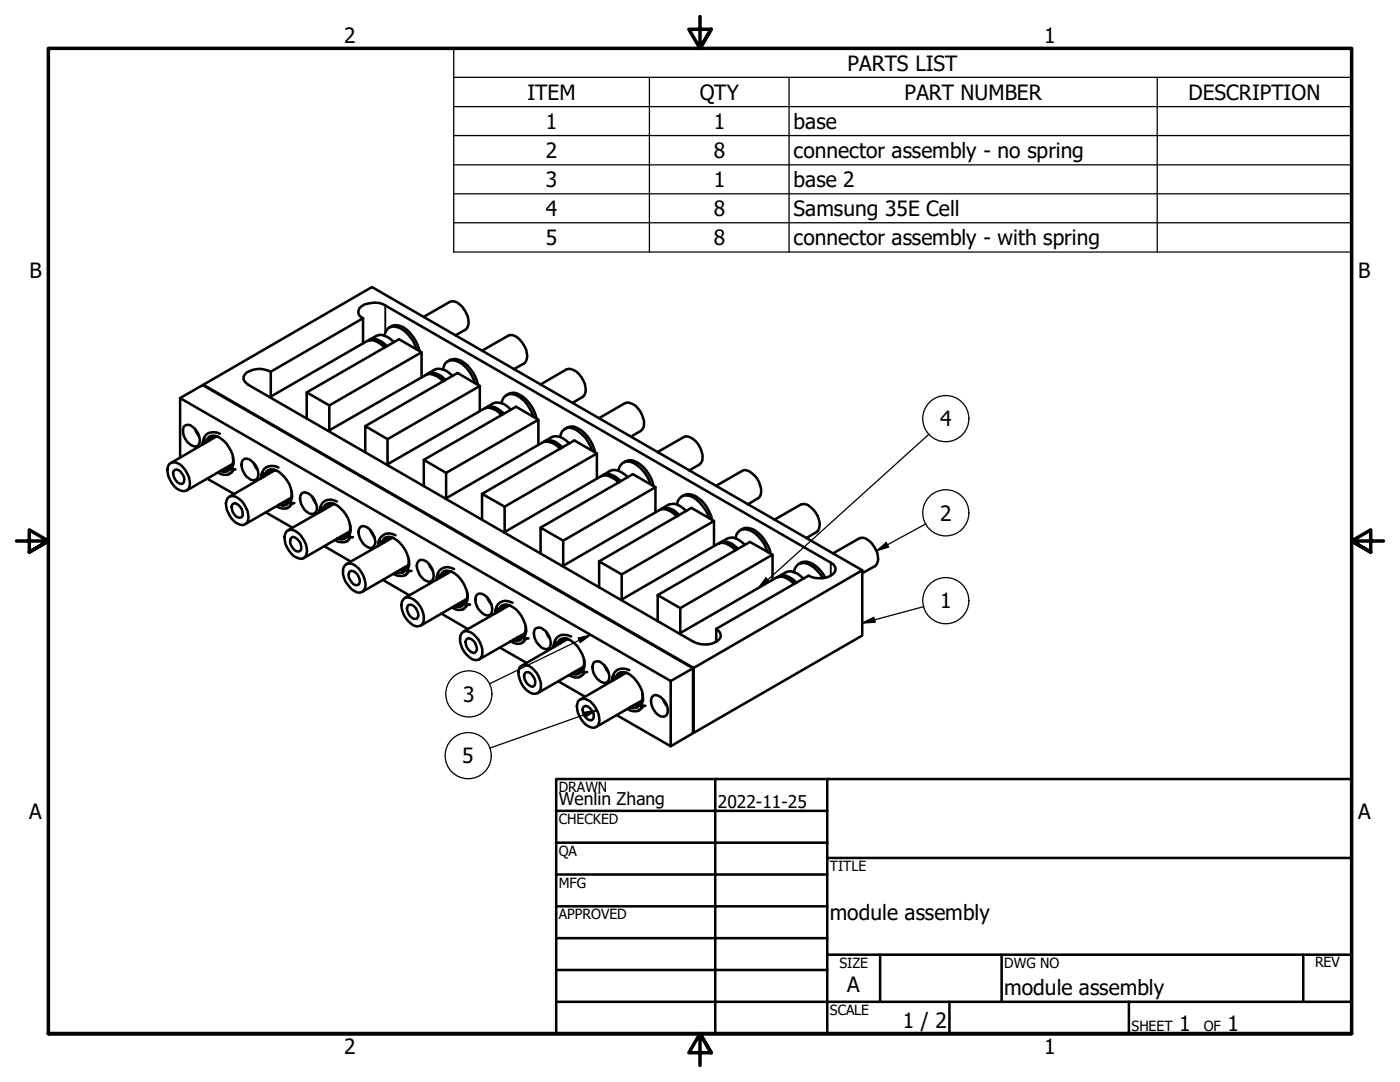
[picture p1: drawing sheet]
<svg xmlns="http://www.w3.org/2000/svg" width="279mm" height="216mm" viewBox="0 0 279 216" stroke-linecap="round" stroke-linejoin="round" font-family="sans-serif">
<!-- layer: Visible (ANSI) -->
<g fill="none" stroke="#000" stroke-width=".51">
<path d="M35.9 79.4l4.5-2.6 97.9 56.5v13l-4.4 2.6M40.6 76.8l33.6-19.5 97.9 56.5-33.7 19.5zM40.6 76.8v.1M54 74.2a4.6 4.6 0 0 0-5.1 .5 1.11 1.11 0 0 0 .2 1.7l.4 .4 88.9 51.3a4.5 4.5 0 0 0 5.2-.6 1.32 1.32 0 0 0-.7-2M54 74.2v5M72.5 63.5a1.3 1.3 0 0 1-1-1.1 1.3 1.3 0 0 1 .7-1.3 4.9 4.9 0 0 1 4.7-.1l88.9 51.3a1.31 1.31 0 0 1 .9 1.1 1.31 1.31 0 0 1-.6 1.3 4.6 4.6 0 0 1-4.7 .2l-18.5 10.6M72.5 63.5v5M72.5 63.5l-18.5 10.7M73.4 68a2.15 2.15 0 0 1 2.7 .1l1.1 1M73.7 67.8a2.98 2.98 0 0 1 3.6-.6l1.3 1.1M75.1 68.1l.6 .2 1.3 .9M76.7 67a1.98 1.98 0 0 1 1.2-1.7 1.98 1.98 0 0 1 2 .2 7.4 7.4 0 0 1 3.2 4.2"/>
<path d="M76.8 69.3a3.8 3.8 0 0 0-3.1-1.4l-.5 .2-19.4 11.1M77.7 65.3a2.7 2.7 0 0 1 3.4 .4 8.2 8.2 0 0 1 2.7 4.3M84.1 75.3v-5l-4.5-2.6-18.4 10.6M84.1 70.3l-18.4 10.6M84.5 63.2l5.2-2.9a1.72 1.72 0 0 1 2 .4 4.1 4.1 0 0 1 1.5 4.8l-.3 .3-2 1.1M85.1 74.7a2.71 2.71 0 0 1 3.2 .5l.6 .6M85.3 74.5l1.4-.7a3.2 3.2 0 0 1 3.6 1.2M86.8 74.9l.6 .2 1.2 .8M88.4 73.7a1.98 1.98 0 0 1 1.2-1.7 1.98 1.98 0 0 1 2 .3 7.4 7.4 0 0 1 3.2 4.2M88.5 76.1a3.8 3.8 0 0 0-3.2-1.4l-19.8 11.3M89.3 72.1a2.5 2.5 0 0 1 3.4 .4 7.7 7.7 0 0 1 2.7 4.3M95.8 77l-18.5 10.6"/>
<path d="M96.2 70l5.2-3a1.97 1.97 0 0 1 2.5 .9 3.9 3.9 0 0 1 1 4.3l-.3 .3-2 1.2M101 78.9a2.26 2.26 0 0 1 2.8-.1 7.3 7.3 0 0 1 3.3 4.8M107.9 76.7l5.1-3a2.75 2.75 0 0 1 3 1.5 3.6 3.6 0 0 1 .6 3.7l-2.4 1.5M33.7 92.6a1.93 1.93 0 0 1 2.9 .7 4 4 0 0 1 1 4.3 1.93 1.93 0 0 1-2.9-.6 4 4 0 0 1-1-4.4zM34.6 94a.8 .8 0 0 1 1.3 0 2.34 2.34 0 0 1 .8 2.2l-.2 .3a1.39 1.39 0 0 1-1.7-1.1l-.2-.5zM35.9 91.3v-11.9l98 56.5v13l-10.8-6.2M36.8 85a1.24 1.24 0 0 1 1.6 .2 3.1 3.1 0 0 1 1.2 3.6 1.15 1.15 0 0 1-1.6-.1 3.1 3.1 0 0 1-1.2-3.7zM38.9 85.6l.8 1.4M40.6 88.6l.2-1-.4 1.1M41.1 88.3a1.47 1.47 0 0 1 2.3-1.2 5.8 5.8 0 0 1 3.1 5.7l-.1 .5M41.3 95.5l5.4 3.1M43.2 87.1l-9.1 5.3"/>
<path d="M43.4 87.1a1.45 1.45 0 0 0-1.8 .9M43.9 86.6a2.21 2.21 0 0 0-3.4 1.4l-.1 .7M44.2 93.9a1.37 1.37 0 0 0 1.4 0M45.4 99.4a1.53 1.53 0 0 1 2.4 .2 4.1 4.1 0 0 1 1.5 4.7 1.93 1.93 0 0 1-2.9-.6 4.2 4.2 0 0 1-1.2-3.8zM46 93.5h.4l.1 .2a1.65 1.65 0 0 1-2.4 .9l-.6-.3M46 93.5a1.56 1.56 0 0 1-2 .5M46 93.5l.4 .5M46.4 93.3v.2M46.4 93.3l-.2 .2M46.4 92.6l-9.1 5.3M46.5 91.2a2.17 2.17 0 0 1-.8 2.3h-.9M46.5 93.6l.4 .1"/>
<path d="M46.5 93.9l-.4 .5-.5 .2M48.5 91.8a1.14 1.14 0 0 1 1.6 .1 3.1 3.1 0 0 1 1.2 3.6 1.15 1.15 0 0 1-1.6-.1 3.1 3.1 0 0 1-1.2-3.6zM50.6 92.3l.8 1.4M52.8 95.1a1.44 1.44 0 0 1 2.3-1.2 5.7 5.7 0 0 1 3.1 5.6l-.2 .5M54.9 93.8l-9.1 5.3M55.1 93.9a1.45 1.45 0 0 0-1.8 .8M55.6 93.3a2.25 2.25 0 0 0-2.5-.1 2.25 2.25 0 0 0-1 2.2l.2-.8 .2-.2-.2 .9M58.1 99.3l-9.1 5.3M58.2 97.9a2.09 2.09 0 0 1-.8 2.3l-.9 .1M60.1 98.6a1.14 1.14 0 0 1 1.7 0 3.9 3.9 0 0 1 1.4 3.3 1.1 1.1 0 0 1-1.9 .3 3.2 3.2 0 0 1-1.2-3.6zM61.2 83.5v-5.2l4.5 2.6v5M62.3 99.1l.8 1.4"/>
<path d="M72.9 90.2v-5.2l4.4 2.6v5M84.6 97v-5.2l4.4 2.6v5M95.8 82v-5l-4.5-2.6-18.4 10.6M96.8 81.5a2.62 2.62 0 0 1 3.2 .5l.6 .5M97 81.3a3.1 3.1 0 0 1 4.9 .4M98.4 81.6l.7 .2 1.2 .9M100.1 82.8a3.5 3.5 0 0 0-3.1-1.4l-19.8 11.3M100.1 80.5a2.03 2.03 0 0 1 3.2-1.5 7.4 7.4 0 0 1 3.2 4.2M107.4 88.8v-5l-4.4-2.6-18.4 10.6M107.4 83.8l-18.4 10.6M108.5 88.2a2.62 2.62 0 0 1 3.2 .6l.6 .5M108.6 88.1a2.98 2.98 0 0 1 4.4-.2l.6 .6"/>
<path d="M110.1 88.3l1.3 .6 .6 .6M111.8 89.5a3.1 3.1 0 0 0-3.6-1.2l-19.3 11.2M111.8 87.2a1.98 1.98 0 0 1 3.2-1.4 7 7 0 0 1 3.2 4.1M112.7 85.6a2.26 2.26 0 0 1 2.7-.1 7.3 7.3 0 0 1 3.4 4.8M119.1 95.5v-5l-4.5-2.6-18.4 10.7M119.1 90.5l-18.4 10.6M119.6 83.4l5.1-2.9a2.75 2.75 0 0 1 3 1.5 3.4 3.4 0 0 1 .5 3.7l-2.3 1.4M120.1 94.9a2.53 2.53 0 0 1 3.2 .6l.6 .5M120.3 94.8a2.98 2.98 0 0 1 4.4-.1l.6 .5M121.8 95.1l.6 .2 1.2 .9M123.4 96.3a3.2 3.2 0 0 0-3.5-1.2l-19.3 11.1M123.4 93.9a1.95 1.95 0 0 1 1.2-1.7 1.95 1.95 0 0 1 2.1 .3 7.5 7.5 0 0 1 3.2 4.1"/>
<path d="M124.4 92.3a2.26 2.26 0 0 1 2.7 0 7 7 0 0 1 3.3 4.7M130.8 97.2l-18.4 10.7M131.2 90.2l5.2-3a2.08 2.08 0 0 1 2.5 .9 4.8 4.8 0 0 1 1.2 3.8l-.5 .8-2.1 1.2M136.1 99.1a2.62 2.62 0 0 1 3.3 .3 7.3 7.3 0 0 1 2.7 4.4M142.9 97l5.2-3a1.72 1.72 0 0 1 2 .4 4.6 4.6 0 0 1 1.7 4.3l-.5 .7-2.1 1.2M46.3 100.8l.2-.3a1.2 1.2 0 0 1 1.4 .7 2.24 2.24 0 0 1 .5 1.8l-.3 .3a1.78 1.78 0 0 1-1.9-2.1zM53 102.2l5.4 3.1M55.8 100.6l.5 .2 .9-.2M57.1 106.2a1.53 1.53 0 0 1 2.3 .1 4.1 4.1 0 0 1 1.6 4.8 1.93 1.93 0 0 1-2.9-.7 3.9 3.9 0 0 1-1-4.2zM57.7 100.2l.1-.1 .4 .3a1.81 1.81 0 0 1-3 .6M57.7 100.2a1.56 1.56 0 0 1-2 .5M57.7 100.2l.3 .5"/>
<path d="M58 107.5l.2-.2a1.2 1.2 0 0 1 1.4 .6 2.24 2.24 0 0 1 .5 1.8 .96 .96 0 0 1-1.7-.4 1.84 1.84 0 0 1-.4-1.8zM58 100v.3M58 100l-.1 .2M58.1 100.3l.4 .1M58.2 100.6l-.9 .8M64.5 101.8a1.44 1.44 0 0 1 2.2-1.2 5.7 5.7 0 0 1 3.2 5.6l-.2 .5M64.7 109l5.3 3.1M66.6 100.6l-9.2 5.3M66.7 100.6a1.41 1.41 0 0 0-1.7 .9M67.2 100.1a2.21 2.21 0 0 0-2.4-.1 2.21 2.21 0 0 0-1 2.2l.3-1.1-.1 .9M67.5 107.4a1.34 1.34 0 0 0 1.4 0M68.8 112.9a1.53 1.53 0 0 1 2.3 .1 4.7 4.7 0 0 1 1.7 4.3 1.25 1.25 0 0 1-2 .7 4.5 4.5 0 0 1-2.3-4.7z"/>
<path d="M69.3 106.9a.45 .45 0 0 1 .5 .4 1.99 1.99 0 0 1-3 .5M69.3 106.9a1.51 1.51 0 0 1-2 .5M69.3 106.9l.4 .5M69.7 106.7v.3M69.7 106.7l-.1 .2M69.8 107.1l.4 .1M69.8 107.4l-.3 .4-.5 .3M69.8 106l-9.2 5.4M69.8 104.6a1.7 1.7 0 0 1-1.7 2.4M69.8 114a1.85 1.85 0 0 1 2 2.1l-.3 .6a1.78 1.78 0 0 1-1.9-2.1zM71.8 105.3a1.14 1.14 0 0 1 1.7 0 3.6 3.6 0 0 1 1.3 3.3 .88 .88 0 0 1-1.3 .6 4 4 0 0 1-2-3zM73.9 105.8l.8 1.4"/>
<path d="M76.1 108.5a1.47 1.47 0 0 1 2.3-1.2 6 6 0 0 1 3.2 5.7l-.2 .5M76.4 115.7l5.3 3.1M78.3 107.3l-9.2 5.3M78.4 107.3a1.38 1.38 0 0 0-1.8 1M78.9 106.8a2.25 2.25 0 0 0-2.4 0 2.25 2.25 0 0 0-1.1 2.2l.2-.9 .2-.3-.1 1M79.2 114.1a1.34 1.34 0 0 0 1.4 0M80.5 119.6a1.28 1.28 0 0 1 1.7-.2 4.5 4.5 0 0 1 2.3 4.7 1.45 1.45 0 0 1-2.5 .3 4.6 4.6 0 0 1-1.8-4.3zM81 113.7a.35 .35 0 0 1 .4 .1 .35 .35 0 0 1 0 .4 1.95 1.95 0 0 1-2.9 .3M81 113.7a1.69 1.69 0 0 1-2 .5M81 113.7l.4 .5M81.4 113.5v.2M81.4 113.5l-.1 .2"/>
<path d="M81.5 113.9h.4M81.5 114.1l-.3 .5-.6 .3M81.5 112.8l-9.2 5.3M81.5 111.4a1.7 1.7 0 0 1-1.7 2.3M83.5 112a1.14 1.14 0 0 1 1.7 .1 3.3 3.3 0 0 1 1.1 3.7 1.14 1.14 0 0 1-1.7-.1 3.9 3.9 0 0 1-1.4-3.3zM85.6 112.5l.8 1.4M87.8 115.3a1.47 1.47 0 0 1 2.3-1.3 6.2 6.2 0 0 1 3.2 5.8l-.3 .4M90 114l-9.2 5.3M90.1 114a1.38 1.38 0 0 0-1.8 1M90.6 113.5a2.23 2.23 0 0 0-2.4 0 2.23 2.23 0 0 0-1.1 2.2l.1-.5 .3-.6-.1 .9M93.2 119.5l-9.3 5.3M93.2 118.1a1.66 1.66 0 0 1-1.7 2.4"/>
<path d="M95.1 118.7a1.15 1.15 0 0 1 1.7 .1 3.2 3.2 0 0 1 1.2 3.7 1.14 1.14 0 0 1-1.7-.1 3.2 3.2 0 0 1-1.2-3.7zM96.2 103.7v-5.1l4.5 2.5v5M97.3 119.3l.8 1.3M107.9 110.4v-5.1l4.5 2.6v5M119.6 117.2v-5.2l4.5 2.6v5M130.8 102.2v-5l-4.5-2.6-18.4 10.7M131.8 101.7a2.54 2.54 0 0 1 3.2 .5l.6 .5M132 101.5a2.9 2.9 0 0 1 4.3-.1l.7 .6M133.5 101.9l.6 .1 1.2 .9M135.1 103.1a4.1 4.1 0 0 0-3-1.5l-19.8 11.4M135.1 100.6a1.87 1.87 0 0 1 2.6-1.7 7.1 7.1 0 0 1 3.8 4.5M142.5 109v-5.1l-4.5-2.6-18.4 10.7"/>
<path d="M142.5 103.9l-18.4 10.7M143.5 108.5a2.41 2.41 0 0 1 3.2 .5l.6 .5M143.7 108.3a2.98 2.98 0 0 1 3.7-.6l1.3 1M145.2 108.6l.5 .2 1.3 .9M146.8 109.8a4.1 4.1 0 0 0-3-1.5l-19.8 11.4M146.8 107.4a1.8 1.8 0 0 1 2.6-1.7 6.7 6.7 0 0 1 3.8 4.5M147.7 105.8a2.7 2.7 0 0 1 3.4 .4 8.2 8.2 0 0 1 2.7 4.3M154.2 115.7v-5l-4.5-2.6-18.4 10.6M154.2 110.7l-18.4 10.6M154.6 103.7l5.2-3a1.72 1.72 0 0 1 1.9 .5 4.1 4.1 0 0 1 1.6 4.7l-2.4 1.5M155.1 115.2a2.15 2.15 0 0 1 2.7 .1l1.1 1M155.4 115l1.4-.8a2.09 2.09 0 0 1 2.3 .2l1.2 1"/>
<path d="M156.8 115.3l.6 .2 1.3 .9M158.4 114.2a1.97 1.97 0 0 1 1.2-1.8 1.97 1.97 0 0 1 2.1 .4 7.4 7.4 0 0 1 2.5 2.6M158.5 116.5a3.8 3.8 0 0 0-3.1-1.4l-.5 .2-19.3 11.1M159.4 112.5a2.73 2.73 0 0 1 3.6 .6l1.2 1.3 .5 .9M166.2 110.4l5.2-3a2.5 2.5 0 0 1 3 1.6 3.6 3.6 0 0 1 .5 3.6l-.3 .4-2.5 1.4M172.1 113.8v13l-33.7 19.4M81.5 120.7a1.75 1.75 0 0 1 1.9 1.6l.1 .5-.3 .6a1.85 1.85 0 0 1-2-2.1zM88.1 122.4l5.3 3.1M90.9 120.8a1.34 1.34 0 0 0 1.4 0M92.1 126.4a1.28 1.28 0 0 1 1.8-.2 4.7 4.7 0 0 1 2.3 4.6 1.45 1.45 0 0 1-2.5 .3 4.6 4.6 0 0 1-1.8-4.3zM92.6 120.4a.35 .35 0 0 1 .5 .1 .35 .35 0 0 1 0 .4l-.7 .6a2.25 2.25 0 0 1-2.2-.3M92.6 120.4a1.49 1.49 0 0 1-1.9 .6"/>
<path d="M92.6 120.4l.5 .5M93 120.2l.1 .3M93 120.2v.2M93.2 120.6h.4M93.2 120.8l-.9 .8M93.2 127.4a1.75 1.75 0 0 1 1.9 1.7 .89 .89 0 0 1-.5 1.2 2.15 2.15 0 0 1-1.6-2.6zM99.5 122a1.47 1.47 0 0 1 2.3-1.2 5.8 5.8 0 0 1 3.2 5.4l-.3 .7M99.8 129.2l5.3 3.1M101.7 120.8l-9.2 5.2M101.8 120.8a1.25 1.25 0 0 0-1.8 .9M102.3 120.3a2.23 2.23 0 0 0-2.5-.1 2.23 2.23 0 0 0-1 2.2l.3-1.1h.1l-.1 1M102.6 127.6a1.37 1.37 0 0 0 1.3 0"/>
<path d="M103.8 133.1a1.93 1.93 0 0 1 2.8 .6 4.5 4.5 0 0 1 1.3 3.8 1.5 1.5 0 0 1-2.6 .4 4.7 4.7 0 0 1-1.7-4.4zM104.3 127.1l.4 .1 .1 .2a1.59 1.59 0 0 1-2.3 .9l-.6-.3M104.3 127.1a1.49 1.49 0 0 1-1.9 .6M104.3 127.1l.5 .6M104.7 126.9l.1 .4M104.7 126.9l-.1 .2M104.8 127.3l.5 .1M104.8 127.6l-.8 .7M104.8 126.3l-9.2 5.3M104.9 124.8a2.28 2.28 0 0 1-.8 2.3l-.9 .1M104.9 134.2a1.78 1.78 0 0 1 1.9 2.1l-.2 .6a1.39 1.39 0 0 1-1.8-1.1 1.3 1.3 0 0 1 .1-1.6zM106.8 125.5a1.25 1.25 0 0 1 1.7 .1 3.1 3.1 0 0 1 1.2 3.6 1.14 1.14 0 0 1-1.7 0 3.2 3.2 0 0 1-1.2-3.7z"/>
<path d="M109 126l.7 1.4M110.7 129l.2-1-.3 .3-.1 .9M111.2 128.7a1.47 1.47 0 0 1 2.3-1.1 5.8 5.8 0 0 1 3.1 5.6l-.2 .5M111.4 136l5.3 3M113.3 127.5l-9.2 5.3M113.5 127.6a1.25 1.25 0 0 0-1.8 .9M114 127a2.18 2.18 0 0 0-3.4 1.5l-.2 .7M114.2 134.3a1.37 1.37 0 0 0 1.4 0M115.4 139.8a1.93 1.93 0 0 1 2.9 .7 4 4 0 0 1 1 4.3 1.93 1.93 0 0 1-2.8-.7 4 4 0 0 1-1.1-4.3zM116 133.9h.4l.1 .2a1.59 1.59 0 0 1-2.3 .9l-.7-.3M116 133.9a1.56 1.56 0 0 1-2 .5M116 133.9l.5 .5"/>
<path d="M116.4 133.7l.1 .3M116.4 133.7l-.1 .2M116.5 133l-9.2 5.3M116.5 131.6a2.09 2.09 0 0 1-.7 2.3l-.9 .1M116.5 134l.5 .1M116.5 134.4l-.9 .7M118.5 132.2a1.24 1.24 0 0 1 1.6 .1 3.1 3.1 0 0 1 1.2 3.7 1.15 1.15 0 0 1-1.6-.1 3.1 3.1 0 0 1-1.2-3.7zM120.6 132.8l.8 1.4M122.9 135.5a1.47 1.47 0 0 1 2.3-1.2 5.8 5.8 0 0 1 3.1 5.7l-.2 .5M125 134.2l-9.2 5.4M125.2 134.3a1.45 1.45 0 0 0-1.9 .9M125.6 133.7a2.25 2.25 0 0 0-2.4 0 2.25 2.25 0 0 0-1.1 2.2l.4-1.2-.1 1.1"/>
<path d="M128.1 139.8l-9.1 5.2M128.2 138.4a2.17 2.17 0 0 1-.8 2.3h-.9M130.2 139a1.14 1.14 0 0 1 1.6 .1 3.1 3.1 0 0 1 1.2 3.6 1.23 1.23 0 0 1-1.7-.1 3.2 3.2 0 0 1-1.1-3.6zM131.3 124v-5.3l4.5 2.6v5.1M132.3 139.5l.8 1.4M138.3 133.3l-4.4 2.6M138.4 133.3v12.9h-.1M142.9 125.5v2.6M116.3 141.2l.3-.2a1.14 1.14 0 0 1 1.4 .6 1.29 1.29 0 0 1-.1 2.2 2.23 2.23 0 0 1-1.6-2.6zM125.9 141a1.34 1.34 0 0 0 1.4 0M127.7 140.7h.4l.1 .1a1.65 1.65 0 0 1-2.3 1l-.7-.3M127.7 140.7a1.56 1.56 0 0 1-2 .5"/>
<path d="M127.7 140.7l.4 .5M128.1 140.5v.2M128.1 140.5l-.1 .2M128.1 140.8h.5M128.2 141.1l-.4 .4-.5 .3"/>
</g>
<!-- layer: Visible Narrow (ANSI) -->
<g fill="none" stroke="#000" stroke-width=".38">
<path d="M76.9 61v5.3M41.8 87.1a1.66 1.66 0 0 0-.7 1.2M44.1 93.9a1.37 1.37 0 0 0 1.4 0M53.5 93.8a1.99 1.99 0 0 0-.8 1.3M55.8 100.6a1.37 1.37 0 0 0 1.3 0M58.5 100.4v.1M65.2 100.6a1.63 1.63 0 0 0-.8 1.3M68.8 107.4a1.59 1.59 0 0 1-1.4 0M76.9 107.3a1.99 1.99 0 0 0-.8 1.3M79.1 114.2l.4 .1 1-.1M88.6 114a1.99 1.99 0 0 0-.8 1.3M165.8 112.3v2.6"/>
<path d="M90.8 120.9l.4 .1 1-.1M100.3 120.8a1.52 1.52 0 0 0-.9 1.2M102.4 127.6a1.49 1.49 0 0 0 1.5 0M111.9 127.5a1.66 1.66 0 0 0-.8 1.3M114.1 134.4a1.37 1.37 0 0 0 1.4 0M123.6 134.2a1.99 1.99 0 0 0-.9 1.3M125.8 141.1a1.37 1.37 0 0 0 1.4 0"/>
</g>
<g fill="#000">
<circle cx="46.9" cy="93.7" r=".19"/>
<circle cx="70.2" cy="107.2" r=".19"/>
<circle cx="81.9" cy="113.9" r=".19"/>
<circle cx="93.6" cy="120.7" r=".19"/>
<circle cx="105.3" cy="127.4" r=".19"/>
<circle cx="117" cy="134.1" r=".19"/>
<circle cx="128.6" cy="140.8" r=".19"/>
</g>
<!-- layer: Visible (ANSI) -->
<g fill="#000">
<circle cx="58.5" cy="100.4" r=".25"/>
<circle cx="70.2" cy="107.2" r=".25"/>
<circle cx="81.9" cy="113.9" r=".25"/>
<circle cx="93.6" cy="120.7" r=".25"/>
<circle cx="105.3" cy="127.4" r=".25"/>
<circle cx="117" cy="134.1" r=".25"/>
<circle cx="128.6" cy="140.8" r=".25"/>
</g>
<!-- layer: Symbol (ANSI) -->
<g fill="none" stroke="#000" stroke-width=".25">
<path d="M90.6 15.4v-5.7h179.1v5.7M90.6 15.4h179.1v5.9M90.6 15.4v34.9h179.1v-29M129.6 15.4v34.9M157.5 15.4v34.9M230.9 15.4v34.9M90.6 21.3h179.1M90.6 27.1h179.1M90.6 32.9h179.1M90.6 38.7h179.1M90.6 44.4h179.1M185.4 86.6l-34.1 30.7"/>
<path d="M152.8 115.3l.7 .7-2.2 1.3zM174.9 109.9l1.9-1.6 .6 .9zM184.8 104.5l-9.9 5.4M115.4 127.3l2.5-.6-2.1 1.5zM117.9 126.7l-20.2 9.8M172.1 124.3l2.3-1.1 .3 .9zM184.4 121l-12.3 3.3M116.6 142.1l2.5-.4-2.1 1.3zM119.1 141.7l-21.4 7.6"/>
<circle cx="188.8" cy="83.5" r="4.6"/>
<circle cx="188.8" cy="102.3" r="4.6"/>
<circle cx="188.8" cy="119.9" r="4.6"/>
<circle cx="93.6" cy="138.5" r="4.6"/>
<circle cx="93.4" cy="150.8" r="4.6"/>
</g>
<!-- layer: Border (ANSI) -->
<path d="M139.7 3.3v6.4l-2.2-3.9h4.4l-2.2 3.9 2.2-3.9M3.3 107.9h6.4l-3.9-2.2v4.5l3.9-2.3-3.9 2.3M276.1 107.9h-6.4l3.9-2.2v4.5l-3.9-2.3 3.9 2.3M9.7 206.2v-196.5h260v196.5h-260h260M141.9 210.1l-2.2-3.9 2.2 3.9h-4.4l2.2-3.9v6.4" fill="none" stroke="#000" stroke-width=".7"/>
<!-- layer: Title (ANSI) -->
<g fill="none" stroke="#000" stroke-width=".51">
<path d="M111 155.4h158.7v50.8h-158.7zM142.7 155.4v50.8M165.1 155.4v50.8M111 161.8h54.1M111 168.1h54.1M111 174.5h54.1M165.1 171.2h104.6M111 180.8h54.1M111 187.2h54.1M111 193.5h54.1M111 199.9h158.7M165.1 190.5h104.6"/>
<path d="M175.6 190.5v9.4M189.5 199.9v6.3M199.9 190.5v9.4M225.3 199.9v6.3M260.1 190.5v9.4"/>
</g>
<!-- layer: Symbol (ANSI) -->
<g fill="#000">
<path d="M152.8 115.3l.7 .7-2.2 1.3z" fill-rule="evenodd"/>
<path d="M174.9 109.9l1.9-1.6 .6 .9z" fill-rule="evenodd"/>
<path d="M115.4 127.3l2.5-.6-2.1 1.5z" fill-rule="evenodd"/>
<path d="M172.1 124.3l2.3-1.1 .3 .9z" fill-rule="evenodd"/>
<path d="M116.6 142.1l2.5-.4-2.1 1.3z" fill-rule="evenodd"/>
</g>
<g font-size="4.2">
<text x="68.7" y="8.6">2</text>
<text x="208.4" y="8.6">1</text>
<text x="169.2" y="14.1">PARTS LIST</text>
<text x="105.3" y="19.9">ITEM</text>
<text x="139.6" y="19.9">QTY</text>
<text x="180.5" y="19.9">PART NUMBER</text>
<text x="237.2" y="19.9">DESCRIPTION</text>
<text x="108.9" y="25.7">1</text>
<text x="142.4" y="25.7">1</text>
<text x="158.4" y="25.8">base</text>
<text x="108.9" y="31.5">2</text>
<text x="142.4" y="31.5">8</text>
<text x="158.4" y="31.6">connector assembly - no spring</text>
<text x="108.9" y="37.3">3</text>
<text x="142.4" y="37.3">1</text>
<text x="158.4" y="37.3">base 2</text>
<text x="108.9" y="43.1">4</text>
<text x="142.4" y="43.1">8</text>
<text x="158.4" y="43.2">Samsung 35E Cell</text>
<text x="108.9" y="48.9">5</text>
<text x="142.4" y="49">8</text>
<text x="158.4" y="49">connector assembly - with spring</text>
<text x="5.9" y="55.5">B</text>
<text x="271.1" y="55.5">B</text>
<text x="187.6" y="85.1">4</text>
<text x="187.6" y="103.9">2</text>
<text x="187.6" y="121.4">1</text>
<text x="92.5" y="140">3</text>
<text x="92.3" y="152.3">5</text>
<text x="5.8" y="163.4">A</text>
<text x="271" y="163.4">A</text>
<text x="165.6" y="183.5">module assembly</text>
<text x="169.1" y="198">A</text>
<text x="200.4" y="198.6">module assembly</text>
<text x="180.1" y="205.1">1 / 2</text>
<text x="235.3" y="205.7">1</text>
<text x="245" y="205.7">1</text>
<text x="68.7" y="210.3">2</text>
<text x="208.4" y="210.3">1</text>
</g>
<g font-size="3.5">
<text x="111.5" y="160.6">Wenlin Zhang</text>
<text x="143.3" y="161.2">2022-11-25</text>
</g>
<g font-size="2.8">
<text x="111.5" y="158">DRAWN</text>
<text x="111.5" y="164.4">CHECKED</text>
<text x="111.5" y="170.8">QA</text>
<text x="165.6" y="173.7">TITLE</text>
<text x="111.5" y="177.1">MFG</text>
<text x="111.5" y="183.5">APPROVED</text>
<text x="167.5" y="193.1">SIZE</text>
<text x="200.4" y="193.1">DWG NO</text>
<text x="262.4" y="193">REV</text>
<text x="165.6" y="202.5">SCALE</text>
<text x="225.8" y="205.7">SHEET</text>
<text x="240.2" y="205.7">OF</text>
</g>
</svg>
